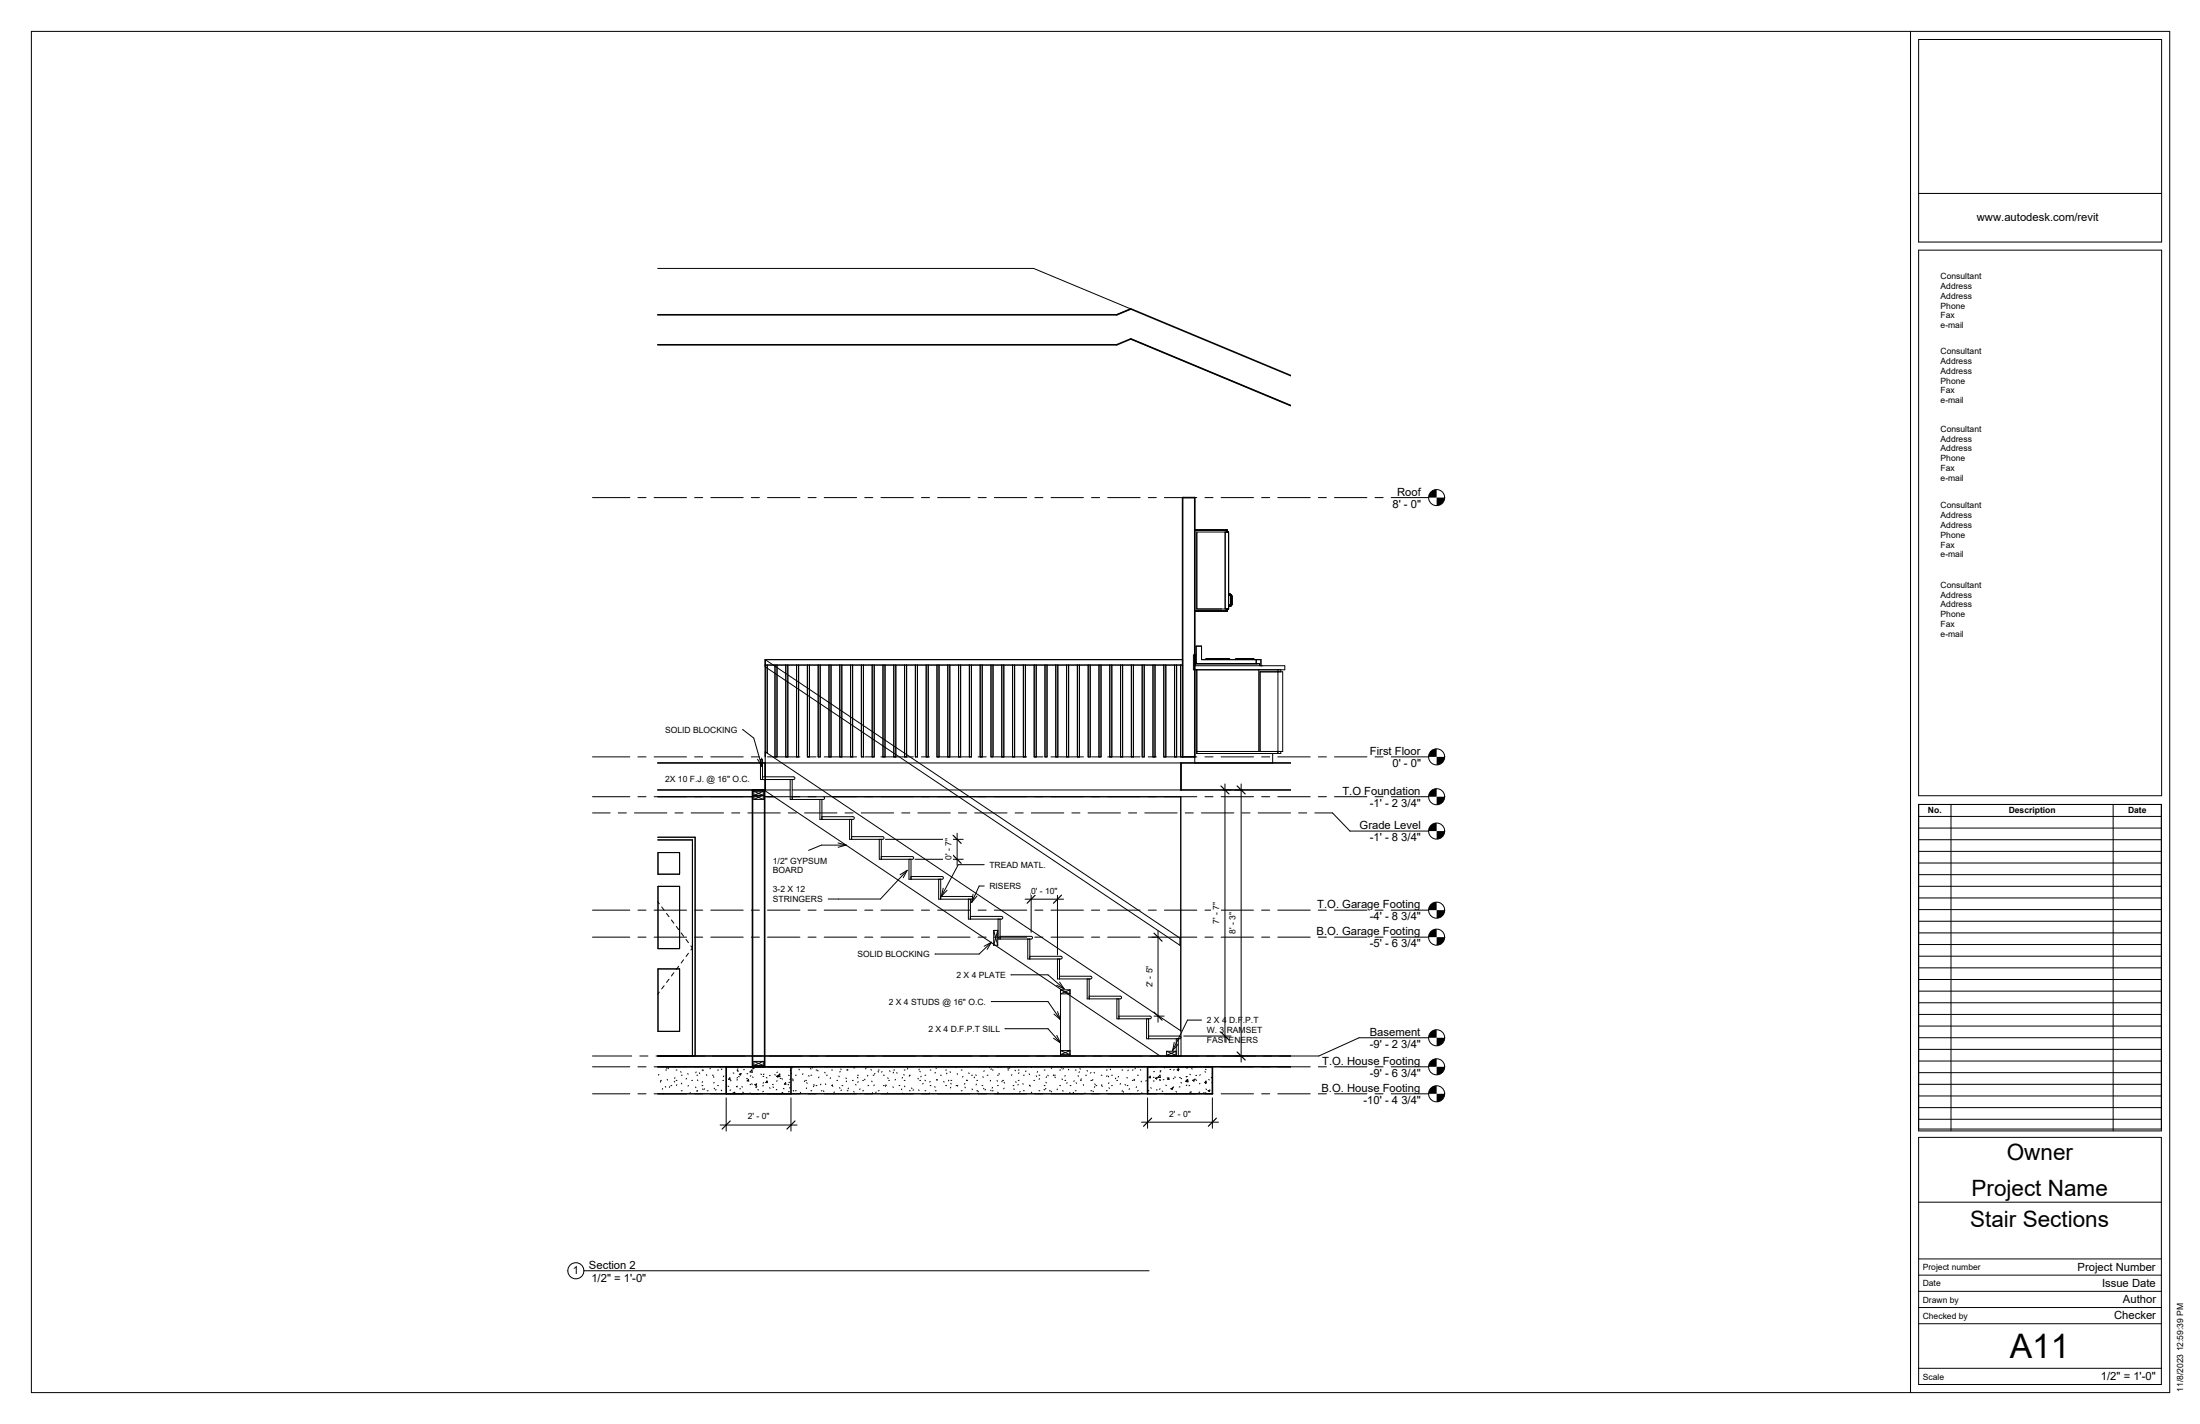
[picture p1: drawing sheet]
<svg xmlns="http://www.w3.org/2000/svg" width="864mm" height="559mm" viewBox="0 0 864 559" stroke-linecap="round" stroke-linejoin="round" font-family="sans-serif">
<g fill="none" stroke="#000" stroke-width=".39">
<path d="M258.2 105.3h147.5l38.2 15.9-5.5 2.3M443.9 133l62.8 26.2M469.8 208.8h12.5v30.2h-12.5zM480.9 208.8v30.2M481.7 208.8v-.8h-12.7v31.8h12.7v-.8M482.8 233.2l.5 .1 .3 .7v3.1M482.8 233.7l.2 .3M482.8 233.2h-.5v.5h.5M482.8 233.2h.2M483 237.1l-.2 .3M483 234v3.1M483.2 233.3l.1 .1"/>
<path d="M483.2 237.8h-.1M483.4 233.5l.1 .1M483.4 237.5v.1M483.6 237.1a.79 .79 0 0 1-.5 .8 .79 .79 0 0 1-.8-.2v-.3h.5M483.6 237.1l-.1 .2M300.4 258.9h163.8v38.1h-.8v-36M300.4 258.9v45.9M300.4 258.9l162.8 109.2v2.9l-162.8-109.3M469.3 257v4.2h35v1.6h-35.8v-5.8h1M473.2 258.6v.3h9.6v-.3M473.2 258.6h4.8zM474.8 258.6h3.2z"/>
<path d="M478 258.6h4.8zM478 258.6h3.2zM484.9 258.6v.3h7.4v-.3M484.9 258.6h3.7zM485.4 258.6h3.2zM488.6 258.6h3.2zM488.6 258.6h3.7zM493.1 258.9v1.5M300.4 261h163.8M301.2 261v34.5M304.2 261v36h.8v-36M308.5 261v36h.8v-36"/>
<path d="M312.7 261v36h.8v-36M316.9 261v36h.8v-36M321.2 261v36h.8v-36M325.4 261v36h.8v-36M329.7 261v36h.7v-36M333.9 261v36h.8v-36M338.1 261v36h.8v-36M342.4 261v36h.8v-36M346.6 261v36h.8v-36M350.9 261v36h.7v-36M355.1 261v36h.8v-36M359.3 261v36h.8v-36"/>
<path d="M363.6 261v36h.8v-36M367.8 261v36h.8v-36M372 261v36h.8v-36M376.3 261v36h.8v-36M380.5 261v36h.8v-36M384.8 261v36h.8v-36M389 261v36h.8v-36M393.2 261v36h.8v-36M397.5 261v36h.8v-36M401.7 261v36h.8v-36M406 261v36h.8v-36M410.2 261v36h.8v-36"/>
<path d="M414.4 261v36h.8v-36M418.7 261v36h.8v-36M422.9 261v36h.8v-36M427.2 261v36h.8v-36M431.4 261v36h.8v-36M435.6 261v36h.8v-36M439.9 261v36h.8v-36M444.1 261v36h.8v-36M448.4 261v36h.8v-36M452.6 261v36h.8v-36M456.8 261v36h.8v-36M461.1 261v36h.8v-36"/>
<path d="M469 262.8v36.6h30.6v-3.7M469.3 260.4h25.1v.8M469.5 260.4v-6.8h2.2v5.3h23.3v2.3M469.8 262.8v32.9h33v-.8M494.1 262.8v32.1M501.6 262.8v32.9M502.8 262.8v.8M300.4 295l163.2 109.6v9.8h-8.2l-155-104.1v-4.4M300.4 299.4h163.2v10.6h-152.6M469.8 294.9h33.7v-31.3h-8.9v31.3M258.2 312.6h37.2M295.9 313.7h3.7"/>
<path d="M295.9 310.5l3.7 1.6M295.9 310.5h3.7M295.9 312.1h3.7M295.9 310.5v3.2M295.9 312.1l3.7 1.6M299.3 304.8h12.2a.53 .53 0 0 1 .5 .6 .53 .53 0 0 1-.5 .5h-13v-7.8h.8v7.8M299.6 310.5l-3.7 1.6M299.6 310.5v3.2M299.6 312.1l-3.7 1.6M300.2 312.6h3.6M300.4 310h9.8M310.2 305.9v7.8h13a.53 .53 0 0 0 .5-.5 .53 .53 0 0 0-.5-.5h-12.2"/>
<path d="M311 305.9v7.8M321.8 313.7v7.8h13a.53 .53 0 0 0 .6-.5 .53 .53 0 0 0-.6-.5h-12.2M322.6 313.7v7.8M326.6 312.6h136.9v91.9M258.2 328.5h14.7v85.9h-14.7M258.2 329.6h13.6v84.8M258.3 334.6h8.5v8.4h-8.5zM333.5 321.5v7.9h13a.53 .53 0 0 0 .5-.6 .53 .53 0 0 0-.5-.5h-12.2M334.3 321.5v7.9M345.2 329.4v7.8h12.9a.53 .53 0 0 0 .6-.5 .53 .53 0 0 0-.6-.6h-12.2M345.9 329.4v7.8M356.8 337.2v7.8h13a.53 .53 0 0 0 .5-.5 .53 .53 0 0 0-.5-.5h-12.2"/>
<path d="M357.6 337.2v7.8M258.2 353.8l.6 .9M258.3 347.8h8.5v24.5h-8.5zM259.8 355.9l.9 1.3M261.7 358.5l.9 1.2M368.5 345v7.8h13a.53 .53 0 0 0 .5-.5 .53 .53 0 0 0-.5-.5h-12.2M369.3 345v7.8M380.1 352.8v7.9h13a.53 .53 0 0 0 .5-.6 .53 .53 0 0 0-.5-.5h-12.2M380.9 352.8v7.9M263.6 361l.9 1.3M265.5 363.6l.9 1.2M266.4 379.2l-.9 1.2"/>
<path d="M267.4 366.1l.9 1.3M268.3 376.6l-.9 1.3M269.3 368.6l.9 1.3M270.2 374.1l-.9 1.3M271.2 371.2l.6 .8-.6 .8M390.1 365.1l1.6 5.8M390.1 365.1v5.8M390.1 365.1h1.6M390.1 370.9h1.6M391.7 365.1l-1.6 5.8M391.7 365.1v5.8M391.8 360.7v7.8h13a.53 .53 0 0 0 .5-.5 .53 .53 0 0 0-.5-.6h-12.2"/>
<path d="M392.6 360.7v7.8M403.4 368.5v7.8h13a.53 .53 0 0 0 .6-.5 .53 .53 0 0 0-.6-.5h-12.2M404.2 368.5v7.8M415.1 376.3v7.8h13a.53 .53 0 0 0 .5-.5 .53 .53 0 0 0-.5-.5h-12.2M415.9 376.3v7.8M258.3 380.2h8.5v24.5h-8.5zM258.8 389.3l-.6 .9M260.7 386.8l-.9 1.3M262.6 384.3l-.9 1.2M264.5 381.7l-.9 1.3M416.3 388.4v26M416.3 388.4l3.7 1.6h-3.7l3.7-1.6"/>
<path d="M416.3 388.4h3.7M420 388.4v26M426.8 384.1v7.9h12.9a.53 .53 0 0 0 .6-.6 .53 .53 0 0 0-.6-.5h-12.1M427.6 384.1v7.9M438.4 392v7.8h13a.53 .53 0 0 0 .5-.5 .53 .53 0 0 0-.5-.6h-12.2M439.2 392v7.8M450.1 399.8v7.8h13a.53 .53 0 0 0 .5-.5 .53 .53 0 0 0-.5-.5h-12.2M450.9 399.8v7.8M258.2 418.6h26.9M261.3 419.9h.4M261.6 419l.2 .3M262.4 419.1l-.1 .3"/>
<path d="M265.1 418.6h.1M265.4 419.9h.3M275.6 419.9h.3M276.1 419.9l-.2 .3M278.8 419.2l-.1 .3M281.7 419.9h.3M282.6 418.7l.1 .3M283.4 419.4l-.2 .3M289.7 419.4l-.3 .3M292.2 419.7l-.3 .1M294.9 418.7l-.3 .2M295.2 419.8l.1 1-.9-.1z"/>
<path d="M295.5 419.2l.2 .3M295.9 416.5v1.6M295.9 416.5l3.7 1.6M295.9 416.5h3.7M295.9 418.1h3.7M296.1 419.2l-.4 .1M299.6 416.5v1.6M299.6 416.5l-3.7 1.6M310.4 420l-.2 .2M310.5 418.6h140v10.6h-192.3M310.8 418.8l.2 .3M313.6 419.6l.2 .2"/>
<path d="M318.2 419.3l.1 .3M319 418.8l-.2 .3M320.3 419.9h.4M326.4 419.9h.4M330 419.5l.2 .3M332.6 419.9h.3M332.6 419.7l-.2 .2M335.4 418.9l-.2 .3M339.9 419.2l-.1 .3M341.9 419.7l.2 .3M344.8 419.9h.3M350.9 419.9h.3"/>
<path d="M354.9 419.9h.4M356.3 419.3l-.1 .2M360.9 419.5l-.2 .3M365.1 419.9h.3M367.4 419.1l.2 .2M371.2 419.9h.4M375.5 418.6l-.1 .3M377.3 419.9h.4M388.3 418.7l.2 .3M389.1 419.4l-.1 .3M389.5 419.9h.4M391.9 418.7l-.1 .2"/>
<path d="M393 418.6v.1M395.6 419.9h.4M395.7 419.2l.1 .3M396.5 418.9l-.2 .3M398.4 419.9l.2 .3M399.7 419.9h.3M404.7 418.6l.2 .3M409.9 419.9h.3M412.9 419l-.2 .3M416 419.9h.3M416.3 412.3l3.7 1.6h-3.7l3.7-1.6zM416.6 418.8l.2 .3"/>
<path d="M417.4 419.3l-.2 .3M419.4 419.6l.1 .3M422.1 419.9h.3M423.9 419.3l.2 .3M434.3 419.9h.3M435.8 419.5l.2 .3M440.4 419.9h.3M442.9 419.9l-.2 .3M444.5 419.9h.3M445.7 419.1l-.2 .3M447.7 419.7l.1 .3M448.3 418.6v.1"/>
<path d="M451.5 418.7l.2 .1M456.9 418.9l.3 .2M457.9 412.5l3.8 1.6M457.9 412.5h3.8M457.9 414.1h3.8M457.9 412.5v1.6M459.6 419.7h-.3M460.9 419.7l-.2 .2M461.7 412.5l-3.8 1.6M461.7 412.5v1.6M461.7 407.6v6.8M462.1 419.8l.7-.2-.2 .6z"/>
<path d="M462.3 419.1l.3 .2M462.5 407.6v6.8M466 418.8l-.3 .1M466.2 419l-.3 .2M467.8 419.3l.2 .2M473.2 419.6l.3 .2M258.6 421.6l-.1 .3M259.3 424h.3M259.4 424.4l-.2 .3M260.1 427.2l-.1 .2M260.4 429.1l.1 .1M261.2 426.3l.1 .3"/>
<path d="M261.9 423.6l.2 .3M262.9 426.4l-.2 .3M263.4 426h.3M264.7 424.3l.1 .3M264.9 422.9l-.1 .3M265.4 424h.3M265.7 425.7l-.2 .3M267.2 420.5l.2 .3M267.4 421.9h.4M267.4 428h.4M267.5 425.1l.1 .2M269.5 423.2l-.2 .3"/>
<path d="M270 421.3l.1 .2M270.2 425.9l-.1 .3M271 428.7l-.2 .3M271.5 424h.3M273 426.5l.2 .3M273.3 420.7l-.2 .2M273.5 421.9h.4M273.5 428h.4M273.8 428l-.2 .3M273.8 423.8l.1 .3M274.5 421l.2 .3M275.6 426h.3"/>
<path d="M275.8 424.5l-.2 .2M275.8 427.3l.2 .3M276.5 427.2l-.1 .3M277.3 421.7l.2 .3M277.6 428h.3M279.6 421.9h.4M280.1 422.5l.1 .3M280.3 424.7l-.1 .3M280.3 427l.2 .3M281.1 427.5l-.2 .3M281.7 426h.3M283.1 427.8l.2 .3"/>
<path d="M283.7 424h.4M284.1 422.2l-.1 .3M285.8 426.2l.3 .2M286.5 422.9l.1 .7-.6-.1zM286.9 427.8h-.4M287 424.1h-.3M287.7 428.9l.8-.3-.3 .6zM287.8 421l.3 .2M289.1 426.3l.3 .2M289.4 426.2l-.2 .2M289.5 420.2l.3 .3M289.5 423.7l-.3 .1"/>
<path d="M289.6 422.8l-.3 .2M289.7 420.1h-.4M289.9 422.4l.3 .2M290.2 421.5l.7-.2-.2 .6zM290.7 427.2l-.3 .1M291.2 426.4l.3 .2M291.6 428.6l.2 .2M293.2 421.2l.3 .2M293.4 423.2l-.3 .1M293.8 423.6l.1 .6h-.6zM294.5 428.9l-.2 .2M294.7 425.5l-.3 .2"/>
<path d="M294.8 422.1l-.3 .2M295 425.3l.3 .2M295.4 422.6l.3 .2M296.3 425.6l.7-.2-.2 .6zM296.6 426.6l.3 .2M297.1 426.4h-.3M297.5 427.5l.2 .3M298.7 421.5l.2 .1M299.7 428.2l-.3 .2M299.7 426.1h-.3M299.8 424.9l-.3 .2M299.8 422.4h-.3"/>
<path d="M299.9 421.5l-.2 .2M300.8 422.8l.3 .2M301 424.3l.2 .2M301.1 424.2l.1 .7-.6-.1zM302.1 426.9l.3 .2M302.4 422.1h-.4M303.4 426.5l.3 .2M303.5 425.6h-.3M304.1 421.7l.3 .2M304.8 422.3l.7-.2-.2 .6zM305 427.5l-.3 .2M305.1 424.1l-.3 .2"/>
<path d="M305.2 420.7l-.3 .2M306 421.5l.2 1-1-.2zM306.2 421.5l-.3 .1M306.2 423.1l.3 .1M306.9 423.3l.3 .2M307.3 428.7l-.3 .1M307.5 427.1l.3 .2M308.4 424.9l.1 .6-.6-.1zM309.4 425.5l.2 .2M309.5 421.9l.3 .2M309.8 428.4h-.3M310 424.7l-.4 .1"/>
<path d="M310.2 426.8l-.3 .2M310.3 423.4l-.3 .2M310.6 421.1l-.1 .2M311.1 423.3l.2 .3M311.4 423.9l-.2 .2M311.4 427.9l.2 .3M312.2 421.9h.3M312.2 428h.3M314.2 428.6l.1 .3M315.2 421.3l-.2 .3M315.9 424.1l-.1 .3M316.3 424h.3"/>
<path d="M316.7 426.9l-.2 .3M316.7 424.8l.1 .3M317.4 422.1l.2 .2M318.3 421.9h.3M318.3 428h.3M319.5 426.2l-.2 .3M319.5 425.6l.1 .3M320.3 426h.4M320.9 420l.2 .3M321.5 422.6l-.2 .3M322.2 425.4l-.1 .3M322.4 428h.3"/>
<path d="M323.3 428.1l.1 .3M323.7 420.8l.2 .3M324 425.3l.2 .3M324.4 421.9h.3M326 422.9l-.1 .3M326.4 426l.5 .3M326.8 425.7l-.2 .3M327.5 428.5l-.1 .3M328.5 424h.3M329.3 422.3l.2 .2M329.6 426.8l.1 .3M329.8 420.4l-.1 .3"/>
<path d="M330.3 427.7l-.2 .3M330.5 426h.4M332.1 423l.1 .3M332.3 424.2l-.1 .3M332.6 428h.3M333.1 427l-.2 .3M334.6 424h.3M335.1 428.3l.2 .3M335.9 425.5l.1 .3M336.6 422.7l.2 .3M336.6 421.9h.4M336.9 424.5l-.2 .3"/>
<path d="M337.6 427.3l-.1 .2M337.9 429l.1 .2M338.7 424h.3M338.7 428h.3M339.4 423.5l.2 .3M340.7 422l-.2 .3M340.7 426h.3M342.2 424.2l.1 .3M342.4 428.8l.2 .3M342.7 421.9h.4M343.2 425.8l-.2 .3M343.5 421.2l-.2 .3"/>
<path d="M343.9 428.5l-.1 .3M344.7 420.4l.1 .3M344.8 428h.3M346.2 420.5l-.1 .3M346.8 421.9h.3M346.8 426h.3M347.7 426l-.1 .3M347.7 425.7l.2 .3M348.5 428.8l-.2 .3M348.5 422.9l.1 .3M348.8 424h.4M349.2 420.1l.2 .3"/>
<path d="M350.5 426.5l.2 .2M350.8 420.7l-.2 .3M351.5 423.5l-.1 .3M352 420.9l.2 .3M352.9 426h.3M354 427.3l-.1 .3M354.3 422.8l-.2 .3M354.3 429l.2 .2M354.8 421.6l.1 .3M354.9 424h.4M355 426.2l.2 .3M357 421.9h.3"/>
<path d="M357 428h.3M357.1 422l-.2 .3M357.8 426.9l.2 .3M358.6 427.6l-.2 .3M360.3 423.1l.2 .3M360.6 427.7l.2 .3M361 424h.4M361.1 420.3l.1 .3M361.6 422.3l-.1 .3M362.4 425.1l-.2 .3M363.1 421.9h.3M363.1 428h.3"/>
<path d="M363.1 423.9l.2 .3M364.9 428.9l-.2 .3M365.1 426h.3M365.1 424.3l-.1 .3M366.2 429.2h.1M366.9 426.4l.2 .3M367.1 428h.4M367.2 420.8l-.2 .3M367.7 423.6l.1 .3M367.9 423.6l-.1 .3M369.2 421.9h.3M369.4 429.2h.1"/>
<path d="M370.4 424.3l.2 .3M371.2 426h.4M371.7 421.1l-.1 .3M372.5 423.9l-.2 .3M372.9 420.5l.2 .3M373.2 426.7l-.2 .2M373.2 425.1l.2 .3M373.3 424h.3M375.3 426h.3M375.7 421.3l.2 .3M376 425.9l-.2 .3M377.3 428h.4"/>
<path d="M378 422.4l-.1 .3M378.8 425.2l-.2 .3M378.8 426.6l.1 .3M379.4 424h.3M379.5 423.8l.2 .3M380.3 421l.1 .3M381.4 421.9h.3M381.6 427.3l.1 .3M382.6 422.7l-.2 .2M383 421.8l.2 .3M383.3 425.4l-.2 .3M383.4 424h.4"/>
<path d="M383.4 428h.4M384.1 428.2l-.2 .3M385.5 426h.3M385.8 422.5l.2 .3M386.1 427.1l.2 .2M386.4 420.1l-.2 .3M386.8 427.5l-.1 .3M387.5 421.9h.3M388.9 423.9l-.2 .3M388.9 427.8l.1 .3M389.5 428h.4M389.6 426.7l-.1 .3"/>
<path d="M391.4 424l.2 .3M391.6 421.9h.3M391.6 426h.3M391.7 428.5l.1 .3M392.1 421.2l.2 .3M393.4 424.2l-.2 .3M393.6 424h.3M394.2 427l-.2 .3M394.2 424.7l.1 .3M397.2 421.7l-.2 .3M397.7 426h.3M397.7 429l-.1 .2"/>
<path d="M398 427.3l.1 .2M398.7 424.5l.2 .3M399.7 424h.3M399.7 425.5l-.1 .3M400 421l-.2 .3M400.5 428.3l-.2 .3M401.5 425.2l.2 .3M401.7 421.9h.4M401.7 428h.4M402.8 420.2l-.2 .3M404 421.4l.2 .3M404.3 425.8l-.2 .3"/>
<path d="M404.3 426l.1 .3M405 428.6l-.2 .3M405.8 424h.3M406.8 422.2l.1 .3M407.3 420.5l-.2 .3M407.8 421.9h.4M407.8 428h.4M408.1 423.3l-.2 .3M409.8 427.5l.2 .2M409.9 426h.3M410.6 427.1l-.2 .3M410.6 424.7l.1 .3"/>
<path d="M410.8 422.5l-.1 .3M411.3 421.9l.2 .3M411.9 428h.4M412.6 428.2l.2 .3M413.6 421.8l-.1 .3M414 421.9h.3M414.1 422.6l.2 .3M415.1 427.3l-.2 .3M416 426h.3M416.9 423.4l.1 .3M417.1 427.9l.2 .3M418 424h.4"/>
<path d="M418.2 422.1l-.2 .2M418.9 424.8l-.2 .3M419.9 428.7l.2 .3M420.1 426h.3M421.4 428.6l-.2 .3M421.7 424.1l-.2 .3M422.1 428h.3M422.4 424.9l.2 .3M423.2 422.1l.1 .3M423.7 420.6l-.1 .3M424.1 424h.4M424.5 423.3l-.2 .3"/>
<path d="M425.2 425.6l.2 .3M426 428.9l-.2 .3M426.2 421.9h.3M426.7 420.1l.2 .2M428.2 424h.3M428.2 428h.3M428.3 420.8l-.2 .3M429 423.6l-.2 .3M429 428.1l.2 .3M429.5 420.8l.2 .3M429.8 426.4l-.2 .3M429.8 425.3l.1 .3"/>
<path d="M430.2 426h.4M432.3 421.9h.3M432.5 425.7l-.1 .2M432.5 426.1l.2 .3M434.3 428h.3M434.6 422.1l-.2 .3M435 422.3l.2 .3M435.3 424.9l-.2 .3M435.3 426.8l.2 .3M436.3 421.9h.4M436.3 426h.4M437.8 423l.2 .3"/>
<path d="M438.4 424h.3M439.1 422.4l-.2 .3M439.9 425.2l-.2 .3M440.6 428l-.2 .3M440.9 428.3l.1 .3M441.6 425.5l.2 .3M442.4 422.8l.1 .3M442.4 426h.4M443.4 427.2l-.2 .3M443.7 429.1v.1M444.5 424h.3M445.1 423.5l.2 .3"/>
<path d="M445.4 423.7l-.2 .3M446.2 426.5l-.2 .3M446.5 421.9h.3M446.5 428h.3M447.9 424.3l.2 .2M448.2 428.8l.2 .3M450 424l-.2 .3M450.4 420.5h.1M450.5 424.5h.1M450.5 421.1v.1M450.7 427.9l.3 .2M451.5 422.3l.1 .7-.6-.1z"/>
<path d="M451.7 426.8l.2 .2M452.7 422.7l.3 .2M453.1 424.2h-.4M453.2 420.5h-.3M453.5 423.1l.7-.3-.2 .7zM454.2 427.7h-.3M455.2 423.6l.2 .2M455.4 421.9l.1 1-.9-.2zM455.4 427.3l-.3 .2M455.5 423.9l-.2 .2M455.7 420.5l-.3 .2M455.7 420.2h-.3"/>
<path d="M456.2 428.1l.3 .2M456.9 423.7h-.3M457.6 425.8l.3 .2M458.2 422.9l.2 .2M458.8 423l.1 .6-.6-.1zM459.6 427.2l.7-.3-.2 .7zM460.7 426.8l-.4 .1M460.7 426.5l-.3 .2M460.8 423.1l-.2 .2M461.1 422.6l.3 .2M461.6 428.4l.3 .1M463.2 426.5h-.3"/>
<path d="M463.3 422.8l-.3 .1M463.6 424.8l.2 .2M463.6 423.2l.3 .1M465.8 429.2h-.1M465.9 422.5h-.4M465.9 425.8l-.2 .2M466 422.4l-.2 .2M466.1 423.6l.1 .6h-.6zM466.2 423.6l.1 .9-.9-.1zM467 428.6l.3 .2M467.1 426h-.4M467.1 421.5l.2 .3"/>
<path d="M467.5 428.3l.2 .3M468.2 423.9l.7-.2-.2 .6zM469 423.4l.3 .2M469.5 423.8l.2 .2M469.7 422h-.3M470.8 429.2h-.3M470.9 428.5l-.2 .2M471.1 425.1l-.3 .2M471.2 421.7l-.3 .2M472.5 428.8l.2 .2M473 420.5l.2 .2M473.4 428.8l-.4 .1"/>
<path d="M473.4 427.3l.2 .3M473.4 424.2l.1 .7-.6-.1zM473.5 425.2h-.3M474.2 428l.7-.2-.2 .6zM474.4 423.6l.3 .2M475.4 422.7l.3 .3M475.9 421.2h-.1M475.9 424.8l-.2 .1"/>
<circle cx="563.9" cy="297" r="3.2"/>
</g>
<path d="M258.2 135.3h180.2l5.5-2.3 62.8 26.2M258.2 123.5h180.2l5.5-2.3 62.8 26.2M464.2 195.3h4.8v101.7h-4.8zM258.2 299.4h42.2v10.6h-42.2M506.7 299.4h-43.1v10.6h43.1M295.4 310v108.6M300.2 310v108.6M258.2 418.6h248.5M258.2 414.4h248.5M285.1 418.6v10.6h25.4v-10.6M450.5 418.6v10.6h25.4v-10.6" fill="none" stroke="#000" stroke-width=".64"/>
<path d="M561.7 294.8l1.4-.9 .8-.1v3.2h-3.1l.4-1.6zM563.9 297h3.2a3.2 3.2 0 0 1-3.2 3.2z" fill="#000"/>
<g fill="#fff">
<path d="M537.7 292.3h20.1v5h-20.1z"/>
<path d="M546.6 297h11.3v5h-11.3z"/>
</g>
<g fill="none" stroke="#000" stroke-width=".39">
<path d="M232.6 297h14.6M250.4 297h3.2M256.8 297h12.7M272.7 297h3.2M279 297h12.7M294.9 297h3.2M301.3 297h12.7M317.2 297h3.2M323.5 297h12.8M339.4 297h3.2M345.8 297h12.7M361.7 297h3.2"/>
<path d="M368.1 297h12.7M384 297h3.1M390.3 297h12.7M406.2 297h3.2M412.6 297h12.7M428.5 297h3.1M434.8 297h12.7M450.7 297h3.2M457.1 297h12.7M473 297h3.2M479.3 297h12.8M495.2 297h3.2"/>
<path d="M501.6 297h12.7M517.5 297h3.2M523.9 297h12.7M539.8 297h3.1M546.1 297h14.7"/>
<circle cx="563.9" cy="195.3" r="3.2"/>
</g>
<path d="M563.9 195.3h3.2a3.2 3.2 0 0 1-3.2 3.1zM561.7 193l1.4-.8 .8-.1v3.2h-3.1l.4-1.6z" fill="#000"/>
<g fill="#fff">
<path d="M548.4 190.5h9.4v5h-9.4z"/>
<path d="M546.6 195.3h11.3v4.9h-11.3z"/>
</g>
<g fill="none" stroke="#000" stroke-width=".39">
<path d="M232.6 195.3h14.6M250.4 195.3h3.2M256.8 195.3h12.7M272.7 195.3h3.2M279 195.3h12.7M294.9 195.3h3.2M301.3 195.3h12.7M317.2 195.3h3.2M323.5 195.3h12.8M339.4 195.3h3.2M345.8 195.3h12.7M361.7 195.3h3.2"/>
<path d="M368.1 195.3h12.7M384 195.3h3.1M390.3 195.3h12.7M406.2 195.3h3.2M412.6 195.3h12.7M428.5 195.3h3.1M434.8 195.3h12.7M450.7 195.3h3.2M457.1 195.3h12.7M473 195.3h3.2M479.3 195.3h12.8M495.2 195.3h3.2"/>
<path d="M501.6 195.3h12.7M517.5 195.3h3.2M523.9 195.3h12.7M539.8 195.3h3.1M546.1 195.3h14.7"/>
<circle cx="563.9" cy="407.2" r="3.2"/>
</g>
<path d="M563.9 407.2h3.2a3.2 3.2 0 0 1-3.2 3.2zM561.7 405l1.4-.8 .8-.1v3.1h-3.1l.4-1.6z" fill="#000"/>
<g fill="#fff">
<path d="M537.7 402.5h20.1v5h-20.1z"/>
<path d="M537.7 407.2h20.2v5h-20.2z"/>
</g>
<g fill="none" stroke="#000" stroke-width=".39">
<path d="M232.6 414.4h15.4M251.1 414.4h3.2M257.5 414.4h12.7M273.4 414.4h3.2M279.8 414.4h12.7M295.7 414.4h3.1M302 414.4h12.7M317.9 414.4h3.2M324.3 414.4h12.7M340.2 414.4h3.2M346.5 414.4h12.7M362.4 414.4h3.2"/>
<path d="M368.8 414.4h12.7M384.7 414.4h3.2M391 414.4h12.8M406.9 414.4h3.2M413.3 414.4h12.7M429.2 414.4h3.2M435.6 414.4h12.7M451.5 414.4h3.1M457.8 414.4h12.7M473.7 414.4h3.2M480.1 414.4h12.7M496 414.4h3.1"/>
<path d="M560.8 407.2h-27.3l-15.8 7.2h-15.4"/>
<circle cx="563.9" cy="418.6" r="3.2"/>
</g>
<path d="M561.7 416.4l.7-.5 1.5-.4v3.1h-3.1l.4-1.6zM563.9 418.6h3.2a3.2 3.2 0 0 1-3.2 3.2z" fill="#000"/>
<g fill="#fff">
<path d="M519 413.9h38.8v5h-38.8z"/>
<path d="M537.7 418.6h20.2v5h-20.2z"/>
</g>
<g fill="none" stroke="#000" stroke-width=".39">
<path d="M232.6 418.6h14.6M250.4 418.6h3.2M256.8 418.6h12.7M272.7 418.6h3.2M279 418.6h12.7M294.9 418.6h3.2M301.3 418.6h12.7M317.2 418.6h3.2M323.5 418.6h12.8M339.4 418.6h3.2M345.8 418.6h12.7M361.7 418.6h3.2"/>
<path d="M368.1 418.6h12.7M384 418.6h3.1M390.3 418.6h12.7M406.2 418.6h3.2M412.6 418.6h12.7M428.5 418.6h3.1M434.8 418.6h12.7M450.7 418.6h3.2M457.1 418.6h12.7M473 418.6h3.2M479.3 418.6h12.8M495.2 418.6h3.2"/>
<path d="M501.6 418.6h12.7M517.5 418.6h3.2M523.9 418.6h12.7M539.8 418.6h3.1M546.1 418.6h14.7"/>
<circle cx="563.9" cy="429.2" r="3.2"/>
</g>
<path d="M563.9 429.2h3.2a3.2 3.2 0 0 1-3.2 3.2zM561.7 427l1.4-.8 .8-.2v3.2h-3.1l.4-1.6z" fill="#000"/>
<g fill="#fff">
<path d="M518.7 424.5h39.1v5h-39.1z"/>
<path d="M535.3 429.2h22.6v5h-22.6z"/>
</g>
<g fill="none" stroke="#000" stroke-width=".39">
<path d="M232.6 429.2h14.6M250.4 429.2h3.2M256.8 429.2h12.7M272.7 429.2h3.2M279 429.2h12.7M294.9 429.2h3.2M301.3 429.2h12.7M317.2 429.2h3.2M323.5 429.2h12.8M339.4 429.2h3.2M345.8 429.2h12.7M361.7 429.2h3.2"/>
<path d="M368.1 429.2h12.7M384 429.2h3.1M390.3 429.2h12.7M406.2 429.2h3.2M412.6 429.2h12.7M428.5 429.2h3.1M434.8 429.2h12.7M450.7 429.2h3.2M457.1 429.2h12.7M473 429.2h3.2M479.3 429.2h12.8M495.2 429.2h3.2"/>
<path d="M501.6 429.2h12.7M517.5 429.2h3.2M523.9 429.2h12.7M539.8 429.2h3.1M546.1 429.2h14.7"/>
<circle cx="563.9" cy="312.6" r="3.2"/>
</g>
<path d="M563.9 312.6h3.2a3.2 3.2 0 0 1-3.2 3.2zM561.7 310.4l.7-.5 1.5-.4v3.1h-3.1l.4-1.5z" fill="#000"/>
<g fill="#fff">
<path d="M527 307.9h30.8v5h-30.8z"/>
<path d="M537.7 312.6h20.2v5h-20.2z"/>
</g>
<g fill="none" stroke="#000" stroke-width=".39">
<path d="M232.6 312.6h14.6M250.4 312.6h3.2M256.8 312.6h12.7M272.7 312.6h3.2M279 312.6h12.7M294.9 312.6h3.2M301.3 312.6h12.7M317.2 312.6h3.2M323.5 312.6h12.8M339.4 312.6h3.2M345.8 312.6h12.7M361.7 312.6h3.2"/>
<path d="M368.1 312.6h12.7M384 312.6h3.1M390.3 312.6h12.7M406.2 312.6h3.2M412.6 312.6h12.7M428.5 312.6h3.1M434.8 312.6h12.7M450.7 312.6h3.2M457.1 312.6h12.7M473 312.6h3.2M479.3 312.6h12.8M495.2 312.6h3.2"/>
<path d="M501.6 312.6h12.7M517.5 312.6h3.2M523.9 312.6h12.7M539.8 312.6h3.1M546.1 312.6h14.7"/>
<circle cx="563.9" cy="326.1" r="3.2"/>
</g>
<path d="M563.9 326.1h3.2a3.2 3.2 0 0 1-3.2 3.2zM561.7 323.9l.7-.5 1.5-.5v3.2h-3.1l.4-1.6z" fill="#000"/>
<g fill="#fff">
<path d="M533.7 321.4h24.1v5h-24.1z"/>
<path d="M537.7 326.1h20.2v5h-20.2z"/>
</g>
<g fill="none" stroke="#000" stroke-width=".39">
<path d="M232.6 319h6.9M242.7 319h3.2M249.1 319h12.7M264.9 319h3.2M271.3 319h12.7M287.2 319h3.2M293.6 319h12.7M309.5 319h3.1M315.8 319h12.7M331.7 319h3.2M338.1 319h12.7M354 319h3.2"/>
<path d="M360.3 319h12.8M376.2 319h3.2M382.6 319h12.7M398.5 319h3.2M404.8 319h12.8M420.7 319h3.2M427.1 319h12.7M443 319h3.2M449.4 319h12.7M465.3 319h3.1M471.6 319h12.7M487.5 319h3.2"/>
<path d="M493.9 319h12.7M509.8 319h3.2M516.1 319h7l6.8 7.1h30.9"/>
<circle cx="563.9" cy="357.2" r="3.2"/>
</g>
<path d="M561.7 354.9l.7-.5 1.5-.4v3.2h-3.1l.4-1.6zM563.9 357.2h3.2a3.2 3.2 0 0 1-3.2 3.1z" fill="#000"/>
<g fill="#fff">
<path d="M517.1 352.4h40.7v5h-40.7z"/>
<path d="M537.7 357.1h20.2v5h-20.2z"/>
</g>
<g fill="none" stroke="#000" stroke-width=".39">
<path d="M232.6 357.2h14.6M250.4 357.2h3.2M256.8 357.2h12.7M272.7 357.2h3.2M279 357.2h12.7M294.9 357.2h3.2M301.3 357.2h12.7M317.2 357.2h3.2M323.5 357.2h12.8M339.4 357.2h3.2M345.8 357.2h12.7M361.7 357.2h3.2"/>
<path d="M368.1 357.2h12.7M384 357.2h3.1M390.3 357.2h12.7M406.2 357.2h3.2M412.6 357.2h12.7M428.5 357.2h3.1M434.8 357.2h12.7M450.7 357.2h3.2M457.1 357.2h12.7M473 357.2h3.2M479.3 357.2h12.8M495.2 357.2h3.2"/>
<path d="M501.6 357.2h12.7M517.5 357.2h3.2M523.9 357.2h12.7M539.8 357.2h3.1M546.1 357.2h14.7"/>
<circle cx="563.9" cy="367.8" r="3.2"/>
</g>
<path d="M563.9 367.8h3.2a3.2 3.2 0 0 1-3.2 3.1zM561.7 365.5l1.4-.8 .8-.1v3.2h-3.1l.4-1.6z" fill="#000"/>
<g fill="#fff">
<path d="M516.8 363h41v5h-41z"/>
<path d="M537.7 367.7h20.2v5h-20.2z"/>
</g>
<g fill="none" stroke="#000" stroke-width=".39">
<path d="M329 330.8l3.2 .8M332.2 331.6l-3.2 .9M332.2 331.6h-9.8l-5 2.1M232.6 367.8h14.6M250.4 367.8h3.2M256.8 367.8h12.7M272.7 367.8h3.2M279 367.8h12.7M294.9 367.8h3.2M301.3 367.8h12.7M317.2 367.8h3.2M323.5 367.8h12.8"/>
<path d="M339.4 367.8h3.2M345.8 367.8h12.7M361.7 367.8h3.2M368.1 367.8h12.7M384 367.8h3.1M390.3 367.8h12.7M406.2 367.8h3.2M412.6 367.8h12.7M428.5 367.8h3.1M434.8 367.8h12.7M450.7 367.8h3.2M457.1 367.8h12.7"/>
<path d="M473 367.8h3.2M479.3 367.8h12.8M495.2 367.8h3.2M501.6 367.8h12.7M517.5 367.8h3.2M523.9 367.8h12.7M539.8 367.8h3.1M546.1 367.8h14.7"/>
</g>
<g fill="#fff">
<path d="M303.4 335.7h21.4v3.9h-21.4z"/>
<path d="M303.4 339.6h12.1v3.8h-12.1z"/>
</g>
<path d="M356.1 341.5l-10.5 11.3h-20.5M356.1 341.5l-1.5 2.9M356.1 341.5l-2.8 1.8" fill="none" stroke="#000" stroke-width=".39"/>
<g fill="#fff">
<path d="M303.4 347h13.5v3.9h-13.5z"/>
<path d="M303.4 350.9h19.7v3.8h-19.7z"/>
</g>
<path d="M347.5 329.4h30.6M359.2 337.2h18.9M375.7 327v12.6" fill="none" stroke="#000" stroke-width=".39"/>
<path d="M374.1 327.8l3.2 3.2M374.1 335.6l3.2 3.2" fill="none" stroke="#000" stroke-width=".46"/>
<path d="M370.4 329h3.8v8.5h-3.8z" fill="#fff"/>
<path d="M402.4 352.9h15.1M404.8 350.5v15.3M415.1 350.5v24.2" fill="none" stroke="#000" stroke-width=".39"/>
<path d="M406.4 351.3l-3.2 3.1M416.7 351.3l-3.2 3.1" fill="none" stroke="#000" stroke-width=".46"/>
<path d="M404.8 347.5h10.4v3.9h-10.4z" fill="#fff"/>
<path d="M452.2 367.8h4.6M454.6 365.4v35.7M453 398.7h4" fill="none" stroke="#000" stroke-width=".39"/>
<path d="M453 366.2l3.2 3.1M453 397.2l3.2 3.1" fill="none" stroke="#000" stroke-width=".46"/>
<path d="M449.2 379h3.9v8.5h-3.9z" fill="#fff"/>
<path d="M386.4 339.3h-10.2l-6.7 12.5M370.3 348.5l-.8 3.3M371.8 349.4l-2.3 2.4" fill="none" stroke="#000" stroke-width=".39"/>
<path d="M388.4 337.4h22.3v3.8h-22.3z" fill="#fff"/>
<path d="M389.2 369.7l-4.8 4.7h-17.3M389.2 369.7l-1.7 2.9M389.2 369.7l-2.9 1.6" fill="none" stroke="#000" stroke-width=".39"/>
<path d="M336.6 372.5h28.4v3.8h-28.4z" fill="#fff"/>
<path d="M396.9 382.5h14.5l6.4 5.6M414.8 386.6l3 1.5M415.9 385.4l1.9 2.7" fill="none" stroke="#000" stroke-width=".39"/>
<path d="M375.5 380.6h19.3v3.9h-19.3z" fill="#fff"/>
<path d="M389.1 393h22.3l4.8 7.1M413.7 397.9l2.5 2.2M415.1 397l1.1 3.1" fill="none" stroke="#000" stroke-width=".39"/>
<path d="M348.9 391.1h38.2v3.9h-38.2z" fill="#fff"/>
<path d="M394.5 403.7h16.9l4.9 5.6M413.5 407.4l2.8 1.9M414.8 406.3l1.5 3" fill="none" stroke="#000" stroke-width=".39"/>
<path d="M364.4 401.8h28.1v3.8h-28.1z" fill="#fff"/>
<path d="M382 350.9l-.6 3.2M383.5 351.6l-2.1 2.5M386.4 347.7h-2l-3 6.4" fill="none" stroke="#000" stroke-width=".39"/>
<path d="M388.4 345.8h12.5v3.8h-12.5z" fill="#fff"/>
<path d="M460.9 409l-.6 3.3M462.5 409.8l-2.2 2.5M471.7 400.3h-5.6l-5.8 12" fill="none" stroke="#000" stroke-width=".39"/>
<g fill="#fff">
<path d="M473.7 398.4h20.3v3.8h-20.3z"/>
<path d="M473.7 402.2h22.1v3.9h-22.1z"/>
<path d="M473.7 406.1h20.3v3.8h-20.3z"/>
<path d="M261.1 303.7h33.3v3.8h-33.3z"/>
</g>
<path d="M291.5 286.3h.1M291.6 286.3l4.3 3.3 3.2 11.1M297.4 297.9l1.7 2.8M299 297.4l.1 3.3" fill="none" stroke="#000" stroke-width=".39"/>
<path d="M261.1 284.4h28.4v3.8h-28.4z" fill="#fff"/>
<path d="M480.2 310h3M480.8 307.6v101.4M464.7 406.6h18.5" fill="none" stroke="#000" stroke-width=".39"/>
<path d="M479.3 308.4l3.1 3.2M479.3 405l3.1 3.2" fill="none" stroke="#000" stroke-width=".46"/>
<path d="M475.5 354h3.9v8.5h-3.9z" fill="#fff"/>
<path d="M484.8 310h3.1M487.2 307.6v109.2M484.8 414.4h3.1" fill="none" stroke="#000" stroke-width=".39"/>
<path d="M485.6 308.4l3.2 3.2M485.6 412.8l3.2 3.2" fill="none" stroke="#000" stroke-width=".46"/>
<path d="M481.9 357.9h3.8v8.5h-3.8z" fill="#fff"/>
<path d="M285.1 430.8v13.1M310.5 430.8v13.1M282.7 441.5h30.2" fill="none" stroke="#000" stroke-width=".39"/>
<path d="M286.6 439.9l-3.1 3.2M312.1 439.9l-3.2 3.2" fill="none" stroke="#000" stroke-width=".46"/>
<path d="M293.5 436.1h8.6v3.9h-8.6z" fill="#fff"/>
<path d="M450.5 430.8v12M475.9 430.8v12M448.1 440.4h30.2" fill="none" stroke="#000" stroke-width=".39"/>
<path d="M452.1 438.8l-3.2 3.2M477.5 438.8l-3.2 3.2" fill="none" stroke="#000" stroke-width=".46"/>
<path d="M458.9 435h8.6v3.9h-8.6z" fill="#fff"/>
<g fill="none" stroke="#000" stroke-width=".39">
<path d="M12.3 12.3h839.4v534.2h-839.4zM750 12.3v534.2M753.1 15.5h95.4v79.5h-95.4zM753.1 75.9h95.4M753.1 98.2h95.4v214.1h-95.4zM753.1 315.7h95.3v127.4h-95.3zM753.1 446.3h95.3v97h-95.3zM753.1 471.8h95.3M753.1 494h95.3M753.1 500.4h95.3M753.1 506.7h95.3M753.1 513.1h95.3"/>
<path d="M753.1 519.5h95.3M753.1 536.9h95.3"/>
</g>
<g fill="#fff">
<path d="M776 82.9h48v5h-48z"/>
<path d="M754.8 538.2h8.4v3.9h-8.4z"/>
<path d="M754.8 495.3h22.7v3.9h-22.7z"/>
<path d="M754.8 501.7h7v3.8h-7z"/>
<path d="M754.8 508h14.1v3.9h-14.1z"/>
<path d="M754.8 514.4h17.6v3.8h-17.6z"/>
<path d="M761.8 106.5h16v3.8h-16z"/>
<path d="M761.8 110.3h12.4v3.9h-12.4z"/>
<path d="M761.8 114.2h12.4v3.8h-12.4z"/>
<path d="M761.8 118h9.6v3.9h-9.6z"/>
<path d="M761.8 121.9h5.6v3.8h-5.6z"/>
<path d="M761.8 125.7h9.1v3.8h-9.1z"/>
<path d="M761.8 135.9h16v3.9h-16z"/>
<path d="M761.8 139.8h12.4v3.8h-12.4z"/>
<path d="M761.8 143.6h12.4v3.9h-12.4z"/>
<path d="M761.8 147.5h9.6v3.8h-9.6z"/>
<path d="M761.8 151.3h5.6v3.8h-5.6z"/>
<path d="M761.8 155.1h9.1v3.9h-9.1z"/>
<path d="M761.8 166.4h16v3.8h-16z"/>
<path d="M761.8 170.2h12.4v3.9h-12.4z"/>
<path d="M761.8 174.1h12.4v3.8h-12.4z"/>
<path d="M761.8 177.9h9.6v3.8h-9.6z"/>
<path d="M761.8 181.7h5.6v3.9h-5.6z"/>
<path d="M761.8 185.6h9.1v3.8h-9.1z"/>
<path d="M761.8 196.4h16v3.8h-16z"/>
<path d="M761.8 200.2h12.4v3.9h-12.4z"/>
<path d="M761.8 204.1h12.4v3.8h-12.4z"/>
<path d="M761.8 207.9h9.6v3.8h-9.6z"/>
<path d="M761.8 211.7h5.6v3.9h-5.6z"/>
<path d="M761.8 215.6h9.1v3.8h-9.1z"/>
<path d="M761.8 227.5h16v3.9h-16z"/>
<path d="M761.8 231.4h12.4v3.8h-12.4z"/>
<path d="M761.8 235.2h12.4v3.9h-12.4z"/>
<path d="M761.8 239.1h9.6v3.8h-9.6z"/>
<path d="M761.8 242.9h5.6v3.8h-5.6z"/>
<path d="M761.8 246.7h9.1v3.9h-9.1z"/>
</g>
<g fill="none" stroke="#000" stroke-width=".39">
<path d="M753.1 315.7h95.3v128.1h-95.3zM765.9 315.7v128.1M829.5 315.7v128.1M753.1 338.7h95.3M753.1 334.1h95.3M753.1 329.5h95.3M753.1 324.9h95.3M753.1 320.4h95.3M753.1 356.9h95.3M753.1 352.4h95.3M753.1 347.8h95.3M753.1 343.2h95.3"/>
<path d="M753.1 379.8h95.3M753.1 375.2h95.3M753.1 370.7h95.3M753.1 366.1h95.3M753.1 361.5h95.3M753.1 398.1h95.3M753.1 393.5h95.3M753.1 388.9h95.3M753.1 384.4h95.3M753.1 416.4h95.3M753.1 411.8h95.3M753.1 407.2h95.3"/>
<path d="M753.1 402.7h95.3M753.1 439.2h95.3M753.1 434.6h95.3M753.1 430.1h95.3M753.1 425.5h95.3M753.1 420.9h95.3M229.2 498.7h221.9"/>
<circle cx="226" cy="498.7" r="3.2"/>
</g>
<text font-size="13.2" x="788.9" y="532.8">A11</text>
<g font-size="8.8">
<text x="787.7" y="455.1">Owner</text>
<text x="773.9" y="469.3">Project Name</text>
<text x="773.4" y="481.4">Stair Sections</text>
</g>
<g font-size="4.4">
<text x="776" y="86.9">www.autodesk.com/revit</text>
<text x="548.4" y="194.5">Roof</text>
<text x="546.6" y="199.2">8' - 0&quot;</text>
<text x="537.7" y="296.3">First Floor</text>
<text x="546.6" y="301">0' - 0&quot;</text>
<text x="527" y="311.9">T.O Foundation</text>
<text x="537.7" y="316.6">-1' - 2 3/4&quot;</text>
<text x="533.7" y="325.4">Grade Level</text>
<text x="537.7" y="330.1">-1' - 8 3/4&quot;</text>
<text x="517.1" y="356.4">T.O. Garage Footing</text>
<text x="537.7" y="361.1">-4' - 8 3/4&quot;</text>
<text x="516.8" y="367">B.O. Garage Footing</text>
<text x="537.7" y="371.7">-5' - 6 3/4&quot;</text>
<text x="537.7" y="406.5">Basement</text>
<text x="537.7" y="411.2">-9' - 2 3/4&quot;</text>
<text x="519" y="417.9">T.O. House Footing</text>
<text x="537.7" y="422.6">-9' - 6 3/4&quot;</text>
<text x="518.7" y="428.5">B.O. House Footing</text>
<text x="535.3" y="433.2">-10' - 4 3/4&quot;</text>
<text x="231.2" y="497.8">Section 2</text>
<text x="224.9" y="500">1</text>
<text x="232.1" y="502.9">1/2&quot; = 1'-0&quot;</text>
<text x="815.5" y="498.7">Project Number</text>
<text x="825.1" y="505">Issue Date</text>
<text x="833.4" y="511.4">Author</text>
<text x="829.9" y="517.7">Checker</text>
<text x="824.7" y="541.6">1/2&quot; = 1'-0&quot;</text>
</g>
<g font-size="3.4">
<text x="761.8" y="109.6">Consultant</text>
<text x="761.8" y="113.4">Address</text>
<text x="761.8" y="117.3">Address</text>
<text x="761.8" y="121.1">Phone</text>
<text x="761.8" y="125">Fax</text>
<text x="761.8" y="128.8">e-mail</text>
<text x="761.8" y="139">Consultant</text>
<text x="761.8" y="142.9">Address</text>
<text x="761.8" y="146.7">Address</text>
<text x="761.8" y="150.6">Phone</text>
<text x="761.8" y="154.4">Fax</text>
<text x="761.8" y="158.3">e-mail</text>
<text x="761.8" y="169.5">Consultant</text>
<text x="761.8" y="173.3">Address</text>
<text x="761.8" y="177.2">Address</text>
<text x="761.8" y="181">Phone</text>
<text x="761.8" y="184.9">Fax</text>
<text x="761.8" y="188.7">e-mail</text>
<text x="761.8" y="199.5">Consultant</text>
<text x="761.8" y="203.3">Address</text>
<text x="761.8" y="207.2">Address</text>
<text x="761.8" y="211">Phone</text>
<text x="761.8" y="214.9">Fax</text>
<text x="761.8" y="218.7">e-mail</text>
<text x="761.8" y="230.7">Consultant</text>
<text x="761.8" y="234.5">Address</text>
<text x="761.8" y="238.3">Address</text>
<text x="761.8" y="242.2">Phone</text>
<text x="761.8" y="246">Fax</text>
<text x="761.8" y="249.9">e-mail</text>
<text x="261.1" y="287.5">SOLID BLOCKING</text>
<text x="261.1" y="306.8">2X 10 F.J. @ 16&quot; O.C.</text>
<text x="756.8" y="319.2">No.</text>
<text x="788.5" y="319.2">Description</text>
<text x="835.4" y="319.2">Date</text>
<text x="303.4" y="338.9">1/2&quot; GYPSUM</text>
<text x="373.5" y="337.5" transform="rotate(-90 373.5 337.5)">0' - 7&quot;</text>
<text x="388.4" y="340.5">TREAD MATL.</text>
<text x="303.4" y="342.7">BOARD</text>
<text x="303.4" y="350.1">3-2 X 12</text>
<text x="303.4" y="354">STRINGERS</text>
<text x="388.4" y="348.9">RISERS</text>
<text x="404.8" y="350.6">0' - 10&quot;</text>
<text x="478.6" y="362.5" transform="rotate(-90 478.6 362.5)">7' - 7&quot;</text>
<text x="485" y="366.4" transform="rotate(-90 485 366.4)">8' - 3&quot;</text>
<text x="336.6" y="375.6">SOLID BLOCKING</text>
<text x="375.5" y="383.7">2 X 4 PLATE</text>
<text x="452.4" y="387.5" transform="rotate(-90 452.4 387.5)">2' - 5&quot;</text>
<text x="348.9" y="394.2">2 X 4 STUDS @ 16&quot; O.C.</text>
<text x="473.7" y="401.5">2 X 4 D.F.P.T</text>
<text x="364.4" y="404.9">2 X 4 D.F.P.T SILL</text>
<text x="473.7" y="405.3">W. 3 RAMSET</text>
<text x="473.7" y="409.2">FASTENERS</text>
<text x="293.5" y="439.3">2' - 0&quot;</text>
<text x="458.9" y="438.1">2' - 0&quot;</text>
<text x="754.8" y="498.4">Project number</text>
<text x="754.8" y="504.8">Date</text>
<text x="754.8" y="511.1">Drawn by</text>
<text x="754.8" y="517.5">Checked by</text>
<text x="754.8" y="541.3">Scale</text>
<text x="857" y="546.2" transform="rotate(-90 857 546.2)">11/8/2023 12:59:39 PM</text>
</g>
</svg>
